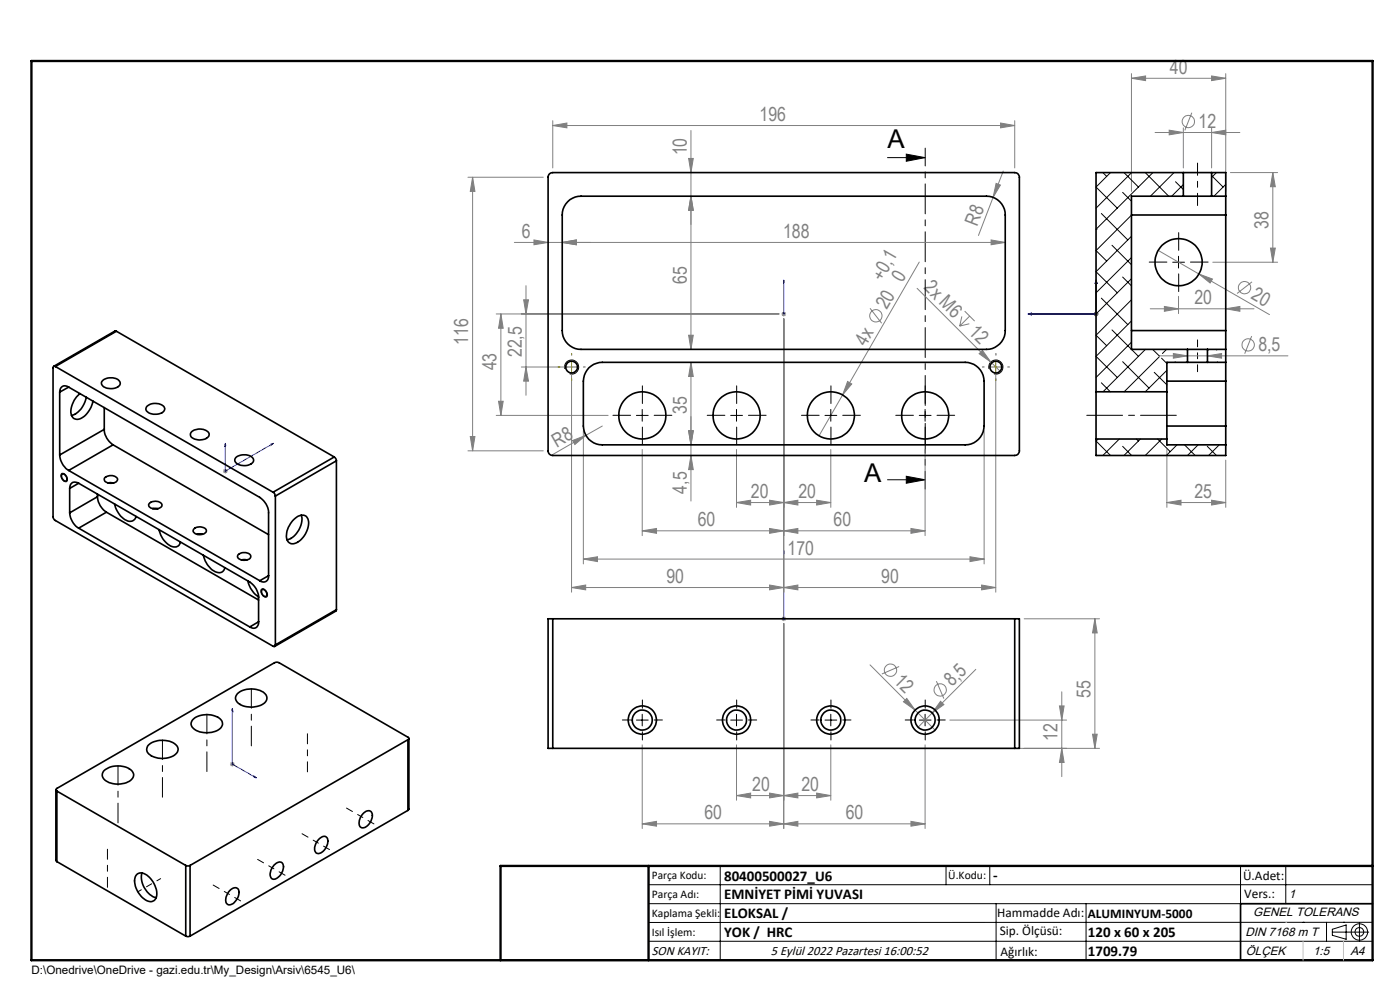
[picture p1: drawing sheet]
<svg xmlns="http://www.w3.org/2000/svg" width="297mm" height="210mm" viewBox="0 0 297 210" stroke-linecap="round" stroke-linejoin="round" font-family="sans-serif">
<g fill="none" stroke="#808080" stroke-width=".21">
<path d="M240 16.6l3-.5v1zM240 15.6v25M240 16.6h20M257 16.1l3 .5-3 .5zM260 15.6v25M99.3 37.6h16M100.3 37.6l.5 3h-1zM100.3 37.6v58M117.3 26.6l3-.5v1zM117.3 25.6v10M117.3 26.6h98M146.1 33.6h1l-.5 3z"/>
<path d="M146.6 27.7v46.4M211.3 38.9l.9 .4-1.5 2.6zM212.3 26.1l3 .5-3 .5zM212.8 36.3l-2.1 5.6M215.3 25.6v10M245 28.1h18M248 27.6l3 .5-3 .5zM251 27.1v8.5M252.8 23.9l-1.4 3.7M257 28.1l3-.5v1zM257 27.1v8.5M261 36.6h10"/>
<path d="M270 36.6l.5 3h-1zM270 36.6v19M109.1 51.4h104.2M113.3 50.9l3 .5-3 .5zM119.3 51.4l3-.5v1zM146.6 41.6l.5 3h-1zM195 55.6l-21.3 36.9M210.3 50.9l3 .5-3 .5zM210.7 41.9l-3.1 8M245.7 53.1l23.6 13.6M254.4 58.1l2.8 1.1-.5 .8zM257.3 55.6h13.7"/>
<path d="M265.6 59.8l-3.2 2.5M269.5 52.6h1l-.5 3zM105.3 66.6h60M106.3 66.6v21.5M106.3 66.6l.5 3h-1zM110.6 77.8h9.7M111.1 63.6h1l-.5 3zM111.6 60.6v23.2M111.6 77.8l.5 3h-1zM121.2 78.9v46.7M146.1 71.1h1l-.5 3zM146.6 76.9l.5 3h-1z"/>
<path d="M146.6 76.9v29.4M165.8 66.6h1M165.9 66.2l.7 .8M166.3 66.1v1M166.3 67.6v58M166.6 66.2l-.7 .8M184.6 65.4l2.4 3.2M194.6 61.2l15.6 15.6M204 67.1l-.4 2.1M204.6 66l2.2 2.1M205.6 68.7l-2 .5M205.7 67.1l-2.1 2.1"/>
<path d="M208.4 74.3l1.8 2.5-2.5-1.8zM210.2 76.8l2.1 2.1M211.2 78.9v46.7M232 66.6h1M232.2 66.2l.7 .8M232.5 66.1v1M232.9 66.2l-.7 .8M244 65.5h22M245.9 75.5h27.3M247 65l3 .5-3 .5zM248.9 75l3 .5-3 .5zM250 62.9v3.6"/>
<path d="M256.2 75.5l3-.5v1zM260 65.5l3-.5v1zM265.5 71.3l-1.4 3.7M47.3 99.9h1M47.4 99.6l.8 .7M47.8 99.4v1M48.2 99.6l-.8 .7M99.3 95.6h16M99.8 92.6h1l-.5 3zM105.3 88.1h23.7M105.8 85.1h1l-.5 3zM121.5 93.4l2.8-1.1-2.3 2z"/>
<path d="M123.8 91.4v28.2M124.3 92.3l-7.1 4.2M127.8 90.4l-3.5 1.9M136.2 95.3v18.3M146.1 91.4h1l-.5 3zM146.6 96.6l.5 3h-1zM156.2 95.3v12.3M176.2 95.3v12.3M179.8 80.9l.9 .5-1.9 2.4zM196.3 95.3v18.3M208.8 91.4v28.2M247.5 95.3v12.3"/>
<path d="M260 97.6v10M123.8 118.6l3-.5v1zM123.8 118.6h85M136.2 112.6l3.1-.5v1zM136.2 112.6h60.1M156.2 106.6l3-.5v1zM156.2 106.6h20M163.3 106.1l3 .5-3 .5zM163.3 112.1l3 .5-3 .5zM166.3 106.6l3-.5v1zM166.3 112.6l3-.5v1zM173.2 106.1l3 .5-3 .5z"/>
<path d="M193.3 112.1l3 .5-3 .5zM205.8 118.1l3 .5-3 .5zM247.5 106.6l3-.5v1zM247.5 106.6h12.5M257 106.1l3 .5-3 .5zM121.2 124.6l3-.5v1zM121.2 124.6h90M163.3 124.1l3 .5-3 .5zM165.8 131.3h1M165.9 130.9l.7 .7M166.3 124.6l3-.5v1zM166.3 130.7v1.1"/>
<path d="M166.3 132.2v43.5M166.6 130.9l-.7 .7M208.2 124.1l3 .5-3 .5zM217.3 131.3h16M232.3 131.3l.5 3h-1zM232.3 131.3v27.4M136.2 158v17.7M156.2 158v11.7M176.2 158v11.7M184.6 141l9.5 9.6M190.7 141.4l-3.6 1.6M191.7 148.9l.7-.7 1.7 2.4z"/>
<path d="M194.1 150.6l4.3 4.3M196.3 158v17.7M197.8 151.2l-3 3.1M198.6 144.5l1.6 3.7M199.5 148.8l.7 .7-2.4 1.7zM201.5 152.7h24.8M207 142l-9.2 9.2M216.3 158.7h17M224.8 149.7h.9l-.5 3zM225.2 158.7l.5 3h-.9zM225.2 146.7v18M231.8 155.7h1l-.5 3z"/>
<path d="M48.8 162.1h1M48.9 161.7l.7 .7M49.3 161.6v1M49.6 161.7l-.7 .7M136.2 174.8l3.1-.6v1.1zM136.2 174.8h60.1M156.2 168.8l3-.6v1.1zM156.2 168.8h20M163.3 168.2l3 .6-3 .5zM163.3 174.2l3 .6-3 .5zM166.3 168.8l3-.6v1.1zM166.3 174.8l3-.6v1.1z"/>
<path d="M173.2 168.2l3 .6-3 .5zM193.3 174.2l3 .6-3 .5z"/>
<circle cx="252.1" cy="25.8" r="1.31"/>
<circle cx="185.8" cy="67" r="1.31"/>
<circle cx="264" cy="61" r="1.3"/>
<circle cx="264.8" cy="73.2" r="1.3"/>
<circle cx="188.9" cy="142.1" r="1.31"/>
<circle cx="199.5" cy="146.3" r="1.31"/>
</g>
<g fill="none" stroke="#000" stroke-width=".21">
<path d="M188.3 33.4h8M192.3 32.7l4 .7-4 .8zM248.8 55.6h2.5M250 54.4v2.5M119.8 78.2a1.5 1.5 0 0 1 1.3-1.8 1.5 1.5 0 0 1 1.6 1.6 1.5 1.5 0 0 1-1.8 1.3M209.8 78.2a1.5 1.5 0 0 1 1.3-1.8 1.5 1.5 0 0 1 1.6 1.6 1.5 1.5 0 0 1-1.8 1.3M135 88.1h2.5M136.2 86.8v2.6M155 88.1h2.5M156.2 86.8v2.6M175 88.1h2.5M176.2 86.8v2.6"/>
<path d="M195 88.1h2.5M196.3 86.8v2.6M13 100.5a1.08 1.08 0 0 1 1.1 .4 1.08 1.08 0 0 1 0 1.2 1.15 1.15 0 0 1-1.1-1.6zM188.3 101.8h8M192.3 101l4 .8-4 .7zM55.5 125a1 1 0 0 1 1.3 1.1 .55 .55 0 0 1-.5 .6 .55 .55 0 0 1-.6-.4l-.3-.7zM135 152.7h2.5M136.2 151.5v2.5M155 152.7h2.5M156.2 151.5v2.5M175 152.7h2.5M176.2 151.5v2.5"/>
<path d="M195 152.7h2.5M196.3 151.5v2.5M137.6 187.7h153.6M137.6 191.7h153.6M137.6 199.7h153.6M152.8 183.7v20M200.7 183.7v4M210 183.7v4M211.3 191.7v12M230.4 191.7v12M263.2 183.7v20M272.8 183.7v8"/>
<path d="M276.4 195.6h.1M281.4 195.6v4.1M282.6 197.7h7.8M282.6 197.1l3-.9v3l-3-.8zM285 195.6h.1M288.4 195.8v3.8M291.2 195.6l-153.6 .1"/>
<circle cx="288.4" cy="197.7" r="1.74"/>
<circle cx="288.4" cy="197.7" r=".93"/>
</g>
<g fill="none" stroke="#00f" stroke-width=".21">
<path d="M166.3 59.4v.7v-.7M166.3 59.4v7.2M232.5 59.4l.2 .7h-.4zM232.5 59.4v7.2h-14.4M166.3 66.4v.4zM166.3 66.6h.1M218.1 66.6l.7-.2v.4zM47.8 94l.1 .5-.2 .2zM47.8 94v5.9l10.2-5.9M57.5 94.2l.5-.2-.5 .5zM166.3 116.8v.7v-.7M166.3 116.8v14.5"/>
<path d="M166.3 131v.4zM166.3 131.3h.1M49.3 150.3l.1 .6-.2-.1zM49.3 150.3v11.8l5.1 2.9M53.9 164.6l.5 .4-.5-.1z"/>
</g>
<g fill="none" stroke="#000" stroke-width=".21" stroke-dasharray="15.2 1.3 1.3 1.3">
<path d="M247.5 55.6h-3.7M250 53.1v-3.8M250 58.1v3.7M252.5 55.6h3.8M133.8 88.1h-3.8M136.3 90.6v3.7M136.3 85.6v-3.8M138.8 88.1h3.7M153.8 88.1h-3.8M156.3 90.6v3.7M156.3 85.6v-3.8M158.8 88.1h3.7"/>
<path d="M173.8 88.1h-3.8M176.3 90.6v3.7M176.3 85.6v-3.8M178.8 88.1h3.7M193.8 88.1h-3.8M196.3 90.6v3.7M196.3 85.6v-3.8M198.8 88.1h3.7M133.8 152.7h-1.8M136.3 150.2v-1.7M136.3 155.2v1.8M138.8 152.7h1.7"/>
<path d="M153.8 152.7h-1.8M156.3 150.2v-1.7M156.3 155.2v1.8M158.8 152.7h1.7M173.8 152.7h-1.8M176.3 150.2v-1.7M176.3 155.2v1.8M178.8 152.7h1.7M193.8 152.7h-1.8M196.3 150.2v-1.7M196.3 155.2v1.8M198.8 152.7h1.7"/>
</g>
<path d="M53.3 158.2v-12.1M25 174.5v-12.1M34.5 169.1v-12.2M43.9 163.7v-12.2" fill="none" stroke="#000" stroke-width=".21" stroke-dasharray="15.2 1.3 1.3 1.3" stroke-dashoffset="11.1"/>
<path d="M65.2 163.7v-8.1M22.8 188.2v-8.1" fill="none" stroke="#000" stroke-width=".21" stroke-dasharray="15.2 1.3 1.3 1.3" stroke-dashoffset="13.1"/>
<path d="M29.2 189.2l4.9-2.8" fill="none" stroke="#000" stroke-width=".21" stroke-dasharray="15.2 1.3 1.3 1.3" stroke-dashoffset="14.3"/>
<path d="M254 78.8v-6.7M64.1 176.9l5.8 3.3M73.5 171.4l5.8 3.4M45.2 187.7l5.8 3.4M54.7 182.3l5.8 3.4" fill="none" stroke="#000" stroke-width=".21" stroke-dasharray="15.2 1.3 1.3 1.3" stroke-dashoffset="13.8"/>
<path d="M254 43.6v-9" fill="none" stroke="#000" stroke-width=".21" stroke-dasharray="15.2 1.3 1.3 1.3" stroke-dashoffset="12.6"/>
<path d="M249.5 88.1h-19" fill="none" stroke="#000" stroke-width=".21" stroke-dasharray="15.2 1.3 1.3 1.3" stroke-dashoffset="7.6"/>
<path d="M196.3 103.7v-72.3" fill="none" stroke="#000" stroke-width=".21" stroke-dasharray="6.3 1.3 1.3 1.3" stroke-dashoffset="2.6"/>
<path d="M291.2 191.7h-28v12M106.2 203.7h185" fill="none" stroke="#000" stroke-width=".35"/>
<path d="M6.7 12.9h284.5v190.8h-284.5zM137.6 183.7v20M291.2 183.7h-185v20" fill="none" stroke="#000" stroke-width=".5"/>
<path d="M272.8 195.6h.1M276.4 199.7v4M285 199.7v4" fill="none" stroke="#c0c0c0" stroke-width=".21"/>
<path d="M118.8 77.8h-.4M121.3 75.3v-.3M123.8 77.8h.4M208.8 77.8h-.4M211.3 75.3v-.3M213.8 77.8h.4M121.3 80.3v.4M211.3 80.3v.4" fill="none" stroke="#808000" stroke-width=".21" stroke-dasharray="15.2 1.3 1.3 1.3"/>
<path d="M120 77.8h2.5M121.2 76.6v2.5M210 77.8h2.5M211.2 76.6v2.5" fill="none" stroke="#808000" stroke-width=".21"/>
<path d="M192.3 101l4 .8-4 .7zM192.3 32.7l4 .7-4 .8z" fill="#000"/>
<g fill="#00f">
<path d="M166.3 59.4v.7zM166.3 66.4v.4z"/>
<path d="M53.9 164.6l.5 .4-.5-.1zM49.3 150.3l.1 .6-.2-.1zM47.8 94l-.1 .7 .2-.2zM57.5 94.2v.3l.5-.5z"/>
<path d="M166.3 131v.4zM166.3 116.8v.7z"/>
<path d="M232.5 59.4l.2 .7h-.4zM218.1 66.6l.7-.2v.4zM232.5 59.4l.2 .7h-.4zM218.1 66.6l.7-.2v.4z"/>
</g>
<g fill="#808080">
<path d="M208.4 74.3l1.8 2.5-2.5-1.8z"/>
<path d="M191.7 148.9l.7-.7 1.7 2.4z"/>
<path d="M121.5 93.4l2.8-1.1-2.3 2z"/>
<path d="M199.5 148.8l.7 .7-2.4 1.7z"/>
<path d="M179.8 80.9l.9 .5-1.9 2.4z"/>
<path d="M211.3 38.9l.9 .4-1.5 2.6z"/>
<path d="M254.4 58.1l2.8 1.1-.5 .8z"/>
<path d="M163.3 106.1l3 .5-3 .5zM156.2 106.6l3-.5v1zM163.3 112.1l3 .5-3 .5zM136.2 112.6l3.1-.5v1zM163.3 124.1l3 .5-3 .5zM121.2 124.6l3-.5v1zM163.3 168.2l3 .6-3 .5zM156.2 168.8l3-.6v1.1zM163.3 174.2l3 .6-3 .5zM136.2 174.8l3.1-.6v1.1z"/>
<path d="M166.3 106.6l3-.5v1zM173.2 106.1l3 .5-3 .5zM166.3 112.6l3-.5v1zM193.3 112.1l3 .5-3 .5zM166.3 124.6l3-.5v1zM208.2 124.1l3 .5-3 .5z"/>
<path d="M117.3 26.6l3-.5v1zM212.3 26.1l3 .5-3 .5zM123.8 118.6l3-.5v1zM205.8 118.1l3 .5-3 .5z"/>
<path d="M248.9 75l3 .5-3 .5zM256.2 75.5l3-.5v1z"/>
<path d="M119.3 51.4l3-.5v1zM210.3 50.9l3 .5-3 .5z"/>
<path d="M257 28.1l3-.5v1zM248 27.6l3 .5-3 .5z"/>
<path d="M119.3 51.4l3-.5v1zM113.3 50.9l3 .5-3 .5zM260 65.5l3-.5v1zM247 65l3 .5-3 .5zM257 106.1l3 .5-3 .5zM247.5 106.6l3-.5v1zM257 16.1l3 .5-3 .5zM240 16.6l3-.5v1z"/>
<path d="M225.2 158.7l.5 3h-.9zM224.8 149.7h.9l-.5 3zM231.8 155.7h1l-.5 3zM232.3 131.3l.5 3h-1z"/>
<path d="M146.1 91.4h1l-.5 3zM146.6 76.9l.5 3h-1zM146.6 41.6l.5 3h-1zM146.1 33.6h1l-.5 3zM99.8 92.6h1l-.5 3zM100.3 37.6l.5 3h-1zM269.5 52.6h1l-.5 3zM270 36.6l.5 3h-1z"/>
<path d="M106.3 66.6l.5 3h-1zM105.8 85.1h1l-.5 3zM111.1 63.6h1l-.5 3zM111.6 77.8l.5 3h-1z"/>
<path d="M146.1 91.4h1l-.5 3zM146.6 96.6l.5 3h-1zM146.6 41.6l.5 3h-1zM146.1 71.1h1l-.5 3z"/>
<path d="M166.3 168.8l3-.6v1.1zM173.2 168.2l3 .6-3 .5zM166.3 174.8l3-.6v1.1zM193.3 174.2l3 .6-3 .5z"/>
</g>
<g fill="none" stroke="#000" stroke-width=".35">
<path d="M116.6 36.9l.7-.3h98a.96 .96 0 0 1 1 1v58a.96 .96 0 0 1-1 1h-98a.96 .96 0 0 1-1-1v-58.2zM251 36.6h6M251 36.6h-18.5v46.5M251 36.6v5M257 36.6h3v5M257 36.6v5M120.4 42.8a4 4 0 0 1 2.9-1.2h86a4 4 0 0 1 4 4v24.5a4 4 0 0 1-4 4h-86a4 4 0 0 1-4-4v-24.5a3.8 3.8 0 0 1 1.1-2.8zM240 45.6h20M251 41.6h6M251 41.6h-11v32.5h11.9M257 41.6h3M260 41.6v4"/>
<path d="M260 45.6v24.5M11.7 77.7a.3 .3 0 0 0-.3 0 .3 .3 0 0 0-.1 .3v31.7l.2 .6 46.4 26.8a.3 .3 0 0 0 .4 0 .3 .3 0 0 0 .1-.3M11.7 77.7l46.2 26.7M24.7 70.3l-.3-.1-13 7.5M24.7 70.3l-13 7.4M24.7 70.3l46.2 26.6M124.9 78a4 4 0 0 1 2.9-1.1h77a4 4 0 0 1 4 3.9v9.6a4 4 0 0 1-4 4h-77a4 4 0 0 1-4-4v-9.6a4.2 4.2 0 0 1 1.1-2.8zM240 70.1h20M251.9 76.9h4.3M251.9 74.1h4.3M251.9 76.9h-4.4v6.2M251.9 74.1v2.8"/>
<path d="M256.2 76.9h3.8M256.2 74.1h3.8M256.2 74.1v2.8M260 76.9v3.9M260 70.1v4M260 74.1v2.8M12.7 96.5a4.2 4.2 0 0 0 1.9 3.3M12.7 83.2v13.3M14.6 82.1a1.15 1.15 0 0 0-1.4-.1 1.15 1.15 0 0 0-.5 1.2M14.6 82.1l40.5 23.4a4.1 4.1 0 0 1 1.9 3.3v13.3M14.6 99.8l40.5 23.4M14.6 82.1l-1.9 1.1"/>
<path d="M17 83.5a4.8 4.8 0 0 0-1.8 4.6 1.45 1.45 0 0 0 2.3 .4 5.6 5.6 0 0 0 2.2-3.4M18.3 84.3a4.7 4.7 0 0 1-3.1 3.8M21.9 80.6a2.61 2.61 0 0 1 3.6 .5 1.41 1.41 0 0 1-1.7 1.3 1.84 1.84 0 0 1-2.3-1.3zM22.1 91.1a4.1 4.1 0 0 0 1.9 3.3M22.1 86.5v4.6M22.1 91.1l-9.4 5.4M24 94.4l33 19M24 94.4l-9.4 5.4M31.2 86.2a2.66 2.66 0 0 1 3.7 .3 1.38 1.38 0 0 1-1.7 1.4 1.91 1.91 0 0 1-2.3-1.1zM40.6 91.7a2.65 2.65 0 0 1 3.7 .2 1.43 1.43 0 0 1-1.7 1.4 1.89 1.89 0 0 1-2.2-1.1zM50 97.1a2.84 2.84 0 0 1 3.7 .1 .92 .92 0 0 1-.7 1.4 2.38 2.38 0 0 1-3.2-.9zM70.9 96.9l.4 .5 .1 .3"/>
<path d="M70.9 96.9l-13 7.5M71.4 97.7l-13 7.5M71.4 97.7v31.6M232.5 83.1v10M232.5 93.1v3.5h27.5v-2.2M232.5 93.1h15M232.5 83.1h15M247.5 83.1v10M247.5 93.1v1.3h12.5M247.5 90.4h12.5M247.5 80.8h12.5M260 90.4v4"/>
<path d="M260 80.8v9.6M13.2 100.6a.97 .97 0 0 1 .8 1.4 .97 .97 0 0 1-.8-1.4zM14.8 108.8a4.2 4.2 0 0 0 1.9 3.2M14.8 103.6v5.2M16.7 102.5a1.16 1.16 0 0 0-1.4-.1 1.16 1.16 0 0 0-.5 1.2M16.7 102.5l36.3 21a4.1 4.1 0 0 1 1.9 3.2v5.2M16.7 112l36.3 21M16.7 102.5l-1.9 1.1M20.7 105.4a4.2 4.2 0 0 0 1.9 3.2M20.7 104.8v.6M20.7 105.4l-5.9 3.4M22.2 101.4a1.89 1.89 0 0 1 2.7 .2 1.61 1.61 0 0 1-2.5 .6l-.3-.5z"/>
<path d="M22.6 108.6l32.3 18.7M22.6 108.6l-5.9 3.4M22.9 102.4h1.2M24.3 106.9a4.3 4.3 0 0 0 3.4 3.7l.5-.1 .4-.3 .3-.6M31.8 106.7a1.87 1.87 0 0 1 2.6 .3 1.18 1.18 0 0 1-1.6 .9 .92 .92 0 0 1-1.2-1.1zM32.4 107.9h1.1M33.7 112.4a4.8 4.8 0 0 0 3.1 3.6 1.18 1.18 0 0 0 1.5-1M41.2 112.1a1.8 1.8 0 0 1 2.6 .4 1.34 1.34 0 0 1-1.9 .9 .77 .77 0 0 1-.8-.4 .77 .77 0 0 1 .1-.9zM41.8 113.3h1.1M43.1 117.8a4.6 4.6 0 0 0 3.4 3.7l.7-.3 .5-.8M50.6 117.6a1.78 1.78 0 0 1 2.6 .3 1.34 1.34 0 0 1-1.9 .9 .76 .76 0 0 1-.8-.4 .76 .76 0 0 1 .1-.8zM51.2 118.8h1.2"/>
<path d="M57.9 104.4l.4 .4 .1 .4M58.4 105.2v31.6M62.4 110.2a1.76 1.76 0 0 1 2.8-.4 4.2 4.2 0 0 1-1.2 4.5 2.09 2.09 0 0 1-2.7 .8 3.4 3.4 0 0 1 .3-4zM63.9 109.3a4.6 4.6 0 0 1-3 5.2M52.6 123.3a5.4 5.4 0 0 0 2.3 3.3M54.9 131.9a1.13 1.13 0 0 1-.6 1.2 1.13 1.13 0 0 1-1.3-.1M54.9 131.9l-1.9 1.1M55.5 125.2a.85 .85 0 0 1 1.1 .9 .45 .45 0 0 1-.4 .5 .45 .45 0 0 1-.5-.4l-.2-.4zM57 122.1a1.13 1.13 0 0 1-.6 1.2 1.13 1.13 0 0 1-1.3-.1M57 122.1l-1.9 1.1M71.4 129.3l-.2 .3-12.9 7.5M71.4 129.3l-13 7.5"/>
<path d="M117.3 131.3h-1v27.4h1M117.3 131.3v27.4M117.3 131.3h98M215.3 131.3h1v27.4h-1M215.3 131.3v27.4M31.5 158a4.7 4.7 0 0 1 6.1 .3 1.56 1.56 0 0 1-1.2 2.2 4.5 4.5 0 0 1-5.2-1v-.8zM40.9 152.7a4.6 4.6 0 0 1 6.1 .1 1.5 1.5 0 0 1-1 2.2 4.7 4.7 0 0 1-5.3-.8l-.2-.8zM50.4 147.1a4.7 4.7 0 0 1 5.9 .1 1.39 1.39 0 0 1-.7 2.3 4.9 4.9 0 0 1-5.4-.7l-.2-.7zM86.5 156.9a.27 .27 0 0 0 .2-.3 .27 .27 0 0 0-.2-.2l-27.3-15.8-.6-.1-46.5 26.7a.29 .29 0 0 0-.2 .3 .29 .29 0 0 0 .2 .3M86.5 156.9l-46.2 26.7M86.5 156.9v15M86.7 156.6v15l-.2 .3"/>
<path d="M117.3 158.7h98M11.9 167.5v15l.2 .3M12.1 167.8l27.3 15.8M12.1 167.8v15M22.2 163.4a4.8 4.8 0 0 1 5.9 .2 1.46 1.46 0 0 1-1 2.3 4.5 4.5 0 0 1-5.2-.9l-.2-.4v-.5zM67.6 178.1a1.16 1.16 0 0 1 1.8-.4 2.59 2.59 0 0 1-2 3.3 1.2 1.2 0 0 1-.5-1.8zM77 172.6a1.06 1.06 0 0 1 .9-.6 1.06 1.06 0 0 1 1 .5 2.77 2.77 0 0 1-1.9 3.1 1.02 1.02 0 0 1-.8-1.6zM86.5 171.9l-46.2 26.7M12.1 182.8l27.3 15.8M29 185.5a1.95 1.95 0 0 1 2.7 .6 4.5 4.5 0 0 1 1.3 4.5 1.52 1.52 0 0 1-2.4 .1 4.6 4.6 0 0 1-1.9-4.8zM30.1 185.2a4.7 4.7 0 0 0 3 5.2M39.4 183.6h.9"/>
<path d="M39.4 198.6h.9M39.4 183.6v15M40.3 183.6v15M48.9 188.7a.98 .98 0 0 1 1.3-.3 .98 .98 0 0 1 .5 1.2 2.68 2.68 0 0 1-2.2 2.3 1.44 1.44 0 0 1-.3-2.1zM58.1 183.5a1.21 1.21 0 0 1 1.9-.3 2.62 2.62 0 0 1-2 3.3 1.29 1.29 0 0 1-.5-1.9z"/>
<circle cx="250" cy="55.6" r="5"/>
<circle cx="121.3" cy="77.9" r="1.24"/>
<circle cx="211.3" cy="77.9" r="1.24"/>
<circle cx="136.3" cy="88.1" r="5"/>
<circle cx="156.3" cy="88.1" r="5"/>
<circle cx="176.3" cy="88.1" r="5"/>
<circle cx="196.3" cy="88.1" r="5"/>
<circle cx="136.3" cy="152.7" r="2.13"/>
<circle cx="136.3" cy="152.7" r="3"/>
<circle cx="156.2" cy="152.7" r="2.99"/>
<circle cx="156.3" cy="152.7" r="2.13"/>
<circle cx="176.3" cy="152.7" r="2.99"/>
<circle cx="176.3" cy="152.7" r="2.13"/>
<circle cx="196.3" cy="152.7" r="2.99"/>
<circle cx="196.3" cy="152.7" r="2.13"/>
</g>
<g fill="none" stroke="#000" stroke-width=".21">
<path d="M234 36.6l.8 .8M235.6 36.6l-3.1 3.1 4.5 4.5M238.4 36.6l3.1 3.1M240.1 36.6l-7.6 7.6M243 36.6l4.9 5M244.6 36.6l-12.1 12M249.1 36.6l-5 5M249.4 38.6l1.6 1.6M251 39.1l-2.4 2.5M257 37.2l2.5 2.5M258.1 36.6l-1.1 1M260 39.1l-2.5 2.5"/>
<path d="M232.5 48.6h.1M233.6 45.3l5.7 5.6M235.9 52l4.1 4.2M238.2 58.8l1.8 1.8M238.2 40.8l1.8 1.9M240 45.6l-7.5 7.6 2.3 2.2M240 50.1l-7.5 7.5 4.5 4.5M240 54.6l-7.5 7.5M240 59.1l-7.5 7.5M232.5 66.6h.1M233.6 63.2l5.7 5.7M235.9 70l5.6 5.6"/>
<path d="M238.2 76.7l5.6 5.6M240 63.6l-7.5 7.5 2.3 2.2M240 68.1l-7.5 7.5 4.5 4.5M240 72.6l-7.5 7.5M243 74.1l-9 9M244.5 74.1l1.4 1.4M244.9 79l2.6 2.6M245.9 75.7l-7.4 7.4M246.4 76l1.1 1.1M247.5 74.1l-.9 .9M247.5 78.6l-4.5 4.5M249.3 76.8l-.1 .1"/>
<path d="M251.6 76.8l.2 .1M251.9 74.2l-.1 .1M256.2 76.8l.1 .1M256.5 74.1l-.2 .2M258 74.1l.1 .2M258.3 76.8l-.1 .1M233 93.1l-.5 .4 3.1 3.1M233.6 81.2l1.9 1.9M237.5 93.1l-3.5 3.5M238.2 94.7l1.9 1.9M241.1 93.1l.4 .4M241.9 93.1l-3.5 3.5"/>
<path d="M245.6 93.1l2.6 2.7M246.5 93.1l-3.5 3.5M247.5 83v.1M249.7 94.4l-2.3 2.2M251.3 94.4l2.2 2.2M254.2 94.4l-2.3 2.2M256.1 94.7l2 1.9M258.7 94.4l-2.3 2.2"/>
</g>
<g font-size="5.5">
<text x="188.3" y="31.3">A</text>
<text x="183.4" y="102.3">A</text>
</g>
<g font-size="4.1" fill="#808080">
<text x="248.2" y="15.7">40</text>
<text x="161.1" y="25.7">196</text>
<text x="254.3" y="27.2">12</text>
<text x="145.7" y="33" transform="rotate(-90 145.7 33)">10</text>
<text x="110.7" y="50.5">6</text>
<text x="166.1" y="50.5">188</text>
<text x="207.3" y="48.1" transform="rotate(-69 207.3 48.1)">R8</text>
<text x="269.1" y="48.5" transform="rotate(-90 269.1 48.5)">38</text>
<text x="187.1" y="59.8" transform="rotate(-60 187.1 59.8)">+0,1</text>
<text x="145.7" y="60.1" transform="rotate(-90 145.7 60.1)">65</text>
<text x="188.1" y="65.8" transform="rotate(-60 188.1 65.8)">20</text>
<text x="191.5" y="60" transform="rotate(-60 191.5 60)">0</text>
<text x="195.9" y="61.2" transform="rotate(45 195.9 61.2)">2x M6</text>
<text x="253.4" y="64.6">20</text>
<text x="265.2" y="63.3" transform="rotate(30 265.2 63.3)">20</text>
<text x="205.3" y="70.6" transform="rotate(45 205.3 70.6)">12</text>
<text x="99.4" y="73.2" transform="rotate(-90 99.4 73.2)">116</text>
<text x="110.7" y="75.8" transform="rotate(-90 110.7 75.8)">22,5</text>
<text x="183.7" y="73.6" transform="rotate(-60 183.7 73.6)">4x</text>
<text x="267" y="74.6">8,5</text>
<text x="105.4" y="78.6" transform="rotate(-90 105.4 78.6)">43</text>
<text x="145.7" y="87.8" transform="rotate(-90 145.7 87.8)">35</text>
<text x="118.1" y="94.9" transform="rotate(-30 118.1 94.9)">R8</text>
<text x="145.7" y="104.7" transform="rotate(-90 145.7 104.7)">4,5</text>
<text x="159.3" y="105.7">20</text>
<text x="169.4" y="105.7">20</text>
<text x="253.4" y="105.7">25</text>
<text x="148" y="111.7">60</text>
<text x="176.8" y="111.7">60</text>
<text x="167.1" y="117.7">170</text>
<text x="141.4" y="123.7">90</text>
<text x="186.9" y="123.7">90</text>
<text x="189.5" y="144.7" transform="rotate(45 189.5 144.7)">12</text>
<text x="202" y="145.8" transform="rotate(-45 202 145.8)">8,5</text>
<text x="231.4" y="148" transform="rotate(-90 231.4 148)">55</text>
<text x="224.4" y="157.1" transform="rotate(-90 224.4 157.1)">12</text>
<text x="159.6" y="167.8">20</text>
<text x="170" y="167.8">20</text>
<text x="149.4" y="173.8">60</text>
<text x="179.4" y="173.8">60</text>
</g>
<g font-size="3.2">
<text x="153.6" y="186.8">80400500027_U6</text>
<text x="153.6" y="190.8">EMNİYET PİMİ YUVASI</text>
<text x="210.7" y="186.6">-</text>
<text x="153.6" y="194.8">ELOKSAL /</text>
<text x="153.6" y="198.8">YOK / HRC</text>
<text x="230.8" y="198.7">120 x 60 x 205</text>
<text x="230.8" y="202.8">1709.79</text>
</g>
<g font-size="2.8">
<text x="263.7" y="186.7">Ü.Adet:</text>
<text x="263.9" y="190.5">Vers.:</text>
<text x="211.5" y="194.5">Hammadde Adı:</text>
<text x="230.8" y="194.7">ALUMINYUM-5000</text>
<text x="138.3" y="202.6">SON KAYIT:</text>
<text x="163.6" y="202.6">5 Eylül 2022 Pazartesi 16:00:52</text>
<text x="212.1" y="198.4">Sip. Ölçüsü:</text>
<text x="212.2" y="202.7">Ağırlık:</text>
</g>
<g font-size="2.6">
<text x="273.4" y="190.4">1</text>
<text x="265.9" y="194.4">GENEL TOLERANS</text>
<text x="264.2" y="198.5">DIN 7168 m T</text>
<text x="264.3" y="202.6">ÖLÇEK</text>
<text x="278.5" y="202.6">1:5</text>
<text x="286.5" y="202.6">A4</text>
</g>
<g font-size="2.5">
<text x="138.3" y="186.4">Parça Kodu:</text>
<text x="138.3" y="190.5">Parça Adı:</text>
<text x="201.2" y="186.5">Ü.Kodu:</text>
<text x="138.3" y="194.5">Kaplama Şekli:</text>
<text x="138.3" y="198.6">Isıl İşlem:</text>
<text x="6.7" y="206.7">D:\Onedrive\OneDrive - gazi.edu.tr\My_Design\Arsiv\6545_U6\</text>
</g>
</svg>
